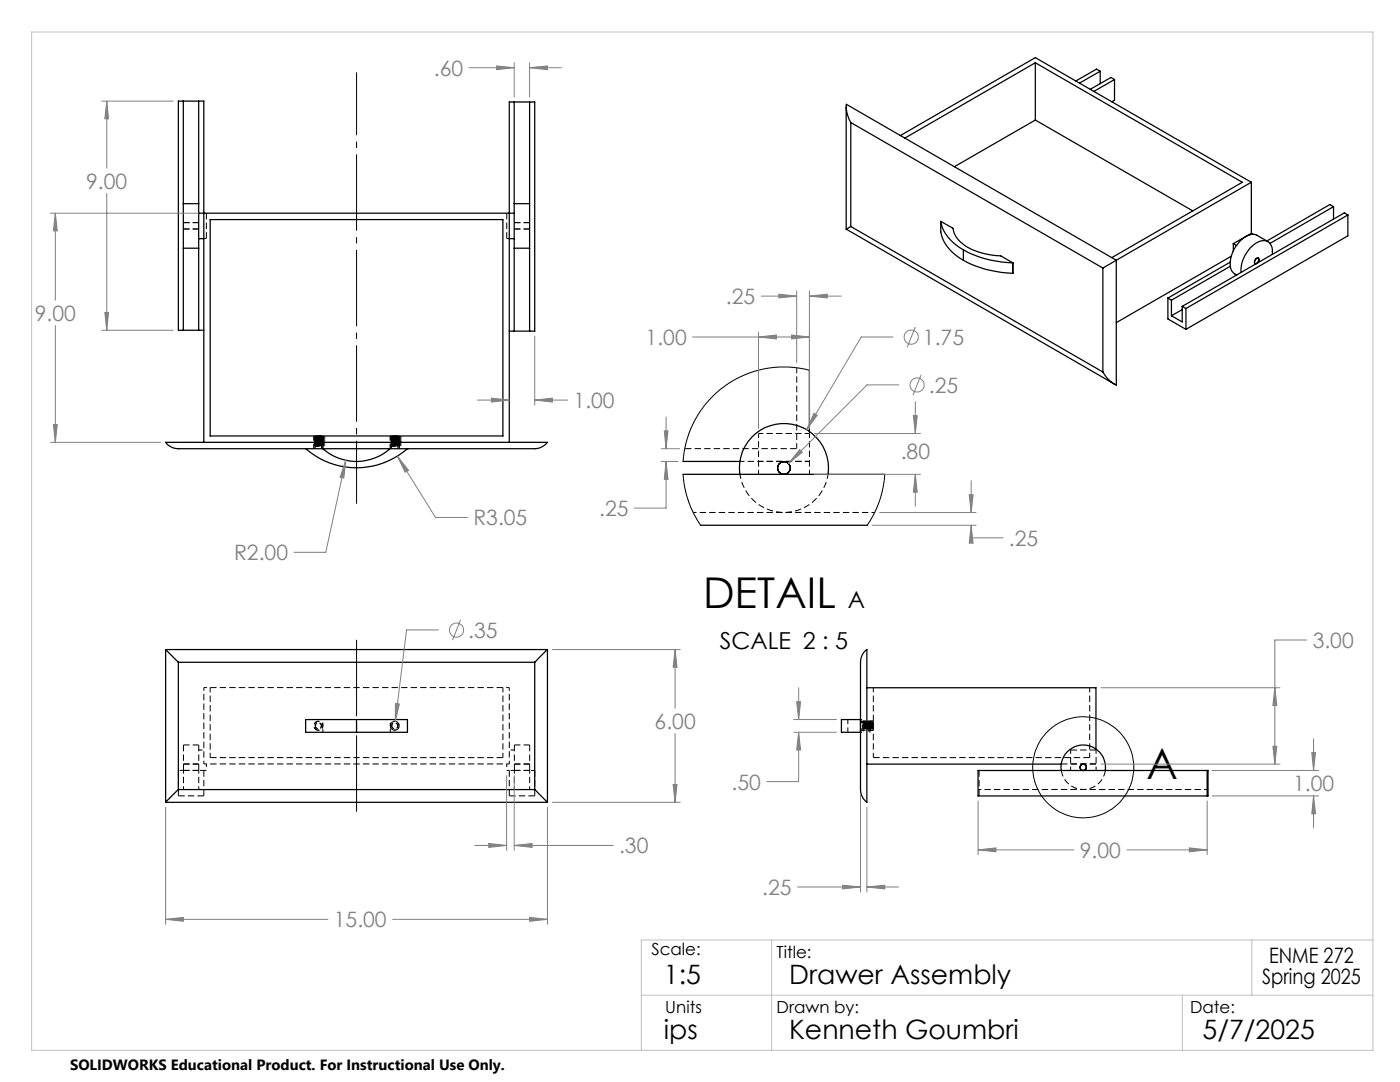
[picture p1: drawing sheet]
<svg xmlns="http://www.w3.org/2000/svg" width="279mm" height="216mm" viewBox="0 0 279 216" stroke-linecap="round" stroke-linejoin="round" font-family="sans-serif">
<path d="M64.1 87.4l-1.2 .1M64.1 144.7a.59 .59 0 0 0-1-.2 .59 .59 0 0 0 .2 .9 .59 .59 0 0 0 .8-.6v-.2M64.4 144.8a.89 .89 0 0 0-1.2-.8 .89 .89 0 0 0-.2 1.5 .89 .89 0 0 0 1.4-.4v-.3M77.9 144.8a.89 .89 0 0 0 1.2 .8 .89 .89 0 0 0 .3-1.5 .89 .89 0 0 0-1.5 .5v.2M79.3 144.7a.59 .59 0 0 0-1-.2 .59 .59 0 0 0 .3 .9 .59 .59 0 0 0 .8-.6l-.1-.2M79.7 144.8a.89 .89 0 0 0-1.3-.8 .89 .89 0 0 0-.2 1.5 .89 .89 0 0 0 1.4-.4l.1-.3" fill="none" stroke="#000" stroke-width=".2" stroke-dasharray="1.3 .6" stroke-dashoffset=".7" stroke-linecap="butt"/>
<g fill="none" stroke="#000" stroke-width=".2" stroke-dasharray="1.3 .6" stroke-dashoffset=".6" stroke-linecap="butt">
<path d="M62.9 88.2h1.3M62.9 88.9l1.2 .1M62.9 89h1.2M63 87l1.1 .1M63 87.1l1.1 .1M63 87.8h1.1M63 87.9h1.1M63 87.9l1.1 .1M63 88l1.1 .1M63 88.1l1.1 .1M63 88.8h1.1M63 88.9h1.1"/>
<path d="M63 88.9l1.1 .1M63 87.2h1.1M63 87.2l1.1 .1M63 87.3l1.1 .1M63 87.4l1.1 .1M63 87.5l1.1 .1M63 87.6h1.1M63 87.7h1.1M63 88h1.1M63 88.1h1.1M63 88.2h1.1M63 88.2l1.1 .1"/>
<path d="M63 88.3l1.1 .1M63 88.4l1.1 .1M63 88.5l1.1 .1M63 88.6h1.1M63 88.7h1.1M63 89h1.1M64.1 87.1l-1.1 .1M64.1 87.2h-1.1M64.1 87.3h-1.1M64.1 87.4h-1.1M64.1 87.5h-1.1M64.1 87.6h-1.1"/>
<path d="M64.1 87.6l-1.1 .1M64.1 87.7l-1.1 .1M64.1 87.8l-1.1 .1M64.1 87.9l-1.1 .1M64.1 88l-1.1 .1M64.1 88.1h-1.1M64.1 88.2h-1.1M64.1 88.3h-1.1M64.1 88.4h-1.1M64.1 88.5h-1.1M64.1 88.6h-1.1M64.1 88.6l-1.1 .1"/>
<path d="M64.1 88.7l-1.1 .1M64.1 88.8l-1.1 .1M64.1 88.9l-1.1 .1M64.1 88.2l-1.2 .1M64.1 87h-1.2M64.2 87l-1.3 .2M78.2 89h1.2M78.2 88.1l1.2 .1M78.2 88.9l1.2 .1M78.2 87.2h1.1M78.2 87.2l1.1 .1M78.2 87.3l1.1 .1"/>
<path d="M78.2 87.4l1.1 .1M78.2 87.5l1.1 .1M78.2 87.6h1.1M78.2 87.7h1.1M78.2 87.8h1.1M78.2 87.9h1.1M78.2 88h1.1M78.2 88.1h1.1M78.2 88.2h1.1M78.2 88.2l1.1 .1M78.2 88.3l1.1 .1M78.2 88.4l1.1 .1"/>
<path d="M78.2 88.5l1.1 .1M78.2 88.6h1.1M78.2 88.7h1.1M78.2 88.8h1.1M78.2 88.9h1.1M78.2 89h1.1M78.2 87l1.1 .1M78.2 87.1l1.1 .1M78.2 87.9l1.1 .1M78.2 88l1.1 .1M78.2 88.1l1.1 .1M78.2 88.9l1.1 .1"/>
<path d="M79.3 87.1l-1.1 .1M79.3 87.2h-1.1M79.3 87.3h-1.1M79.3 87.4h-1.1M79.3 87.5h-1.1M79.3 87.6h-1.1M79.3 87.6l-1.1 .1M79.3 87.7l-1.1 .1M79.3 87.8l-1.1 .1M79.3 87.9l-1.1 .1M79.3 88l-1.1 .1M79.3 88.1h-1.1"/>
<path d="M79.3 88.2h-1.1M79.3 88.3h-1.1M79.3 88.4h-1.1M79.3 88.5h-1.1M79.3 88.6h-1.1M79.3 88.6l-1.1 .1M79.3 88.7l-1.1 .1M79.3 88.8l-1.1 .1M79.3 88.9l-1.1 .1M79.4 88.2l-1.2 .1M79.4 87h-1.2M79.4 87l-1.2 .1"/>
<path d="M174.6 102.3h-36.2M40.7 137.2v15.2M101.6 137.2h-60.9M36.6 157.5v-3.8M39.7 153.7v3.8M40.7 152.4h60.9M41.2 152.4v1.3M62.9 144.8a.64 .64 0 0 1 .9-.6 .64 .64 0 0 1 .2 1.1 .64 .64 0 0 1-1.1-.3v-.2M64.4 144.8v-1.3M64.4 146.1v-1.3M77.9 146.1v-1.3M77.9 144.8v-1.3"/>
<path d="M78.1 144.8a.63 .63 0 0 1 .9-.6 .63 .63 0 0 1 .2 1.1 .63 .63 0 0 1-1-.3l-.1-.2M101.1 152.4v1.3M101.6 152.4v-15.2M102.7 157.5v-3.8M105.7 153.7v3.8M172.3 144.2l-.1 1.3v-.9M172.3 144.3v1.1M172.4 144.2l-.1 1.3v-.9M172.4 145.4l-.1-1.2M172.4 144.3v1.1M172.5 145.4v-1.2M172.5 144.2v1.3"/>
<path d="M172.6 145.4l-.1-1.2M172.6 144.3v1.1M172.6 144.2v1.3M172.7 145.4l-.1-1.2M172.7 144.3v1.1M172.7 144.2v1.3M172.7 145.4v-1.2M172.8 145.4l-.1-1.2M172.8 144.3l-.1 1.1M172.8 144.2v1.3M172.8 145.4v-1.2M172.9 145.4l-.1-1.2"/>
<path d="M172.9 144.3l-.1 1.1M172.9 144.2v1.3M172.9 145.4v-1.2M173 145.4l-.1-1.2M173 144.3l-.1 1.1M173 145.4v-1.2M173 144.2v1.3M173.1 144.2l-.1 1.2M173.1 144.2v1.2M173.1 145.4v-1.2M173.2 144.2l-.1 1.3M173.2 145.4v-1.2"/>
<path d="M173.3 144.2l-.1 1.3M173.3 145.4l-.1-1.2M173.3 145.4v-1.2M173.4 144.2l-.1 1.3M173.4 145.4v-1.2M173.5 144.2l-.1 1.3M173.5 145.4v-1.2M173.5 144.2v1.3M173.6 145.4l-.1-1.2M173.6 144.3v1.1M173.6 144.2v1.3M173.7 145.4l-.1-1.2"/>
<path d="M173.7 144.3v1.1M173.7 145.4v-1.2M173.8 145.4l-.1-1.2M173.8 144.2v1.3M173.9 145.4l-.1-1.2M173.9 144.2v1.3M174 145.4l-.1-1.2M174 144.2v1.3M174 145.4v-1.2M174.1 144.2l-.1 1.3M174.1 145.4v-1.2M174.2 144.2l-.1 1.3"/>
<path d="M174.2 145.4v-1.2M174.3 144.2l-.1 1.3M240.9 157.5h-45.7"/>
</g>
<g fill="none" stroke="#000" stroke-width=".2" stroke-dasharray="1.3 .6" stroke-linecap="butt">
<path d="M40.7 47.6h.5M41.2 47.6v-5.1M101.1 42.5v5.1M101.6 47.6h-.5M62.9 89v.5M62.9 88.5v.1M62.9 87.5v.1M62.9 87.1h.1M62.9 87.2h.1M62.9 87.3h.1M62.9 87.4h.1M62.9 87.5h.1"/>
<path d="M62.9 87.6h.1M62.9 87.6l.1 .1M62.9 87.7l.1 .1M62.9 87.8l.1 .1M62.9 87.9h.1M62.9 88h.1M62.9 88.1h.1M62.9 88.2h.1M62.9 88.3h.1M62.9 88.4h.1M62.9 88.5h.1M62.9 88.6h.1"/>
<path d="M62.9 88.6l.1 .1M62.9 88.7l.1 .1M62.9 88.8l.1 .1M62.9 88.9h.1M62.9 87h.1M63 87.2h-.1M63 87.2l-.1 .1M63 87.3l-.1 .1M63 87.4l-.1 .1M63 87.5h-.1M63 87.6h-.1M63 87.7h-.1"/>
<path d="M63 87.8h-.1M63 87.9h-.1M63 88h-.1M63 88.1h-.1M63 88.1l-.1 .1M63 88.2l-.1 .1M63 88.3l-.1 .1M63 88.4l-.1 .1M63 88.5h-.1M63 88.6h-.1M63 88.7h-.1M63 88.8h-.1"/>
<path d="M63 88.9h-.1M63 89h-.1M63 87.1h-.1M63.4 87h-.4M63.4 87.1h-.4M63.4 87.2h-.4M63.4 87.3h-.4M63.4 87.4h-.4M63.4 87.5h-.4M63.4 87.6h-.4M63.4 87.7h-.4M63.4 87.7l-.4 .1"/>
<path d="M63.4 87.8l-.4 .1M63.4 87.9h-.4M63.4 88h-.4M63.4 88.1h-.4M63.4 88.2h-.4M63.4 88.3h-.4M63.4 88.4h-.4M63.4 88.5h-.4M63.4 88.6h-.4M63.4 88.7h-.4M63.4 88.7l-.4 .1M63.4 88.8l-.4 .1"/>
<path d="M63.4 88.9h-.4M64.1 87.3v-.1M64.1 87.4v-.1M64.1 87.5v-.1M64.1 88.3v-.1M64.1 88.4v-.1M64.1 88.5v-.1M64.1 87.8h-.5M64.1 87.9h-.5M64.1 88h-.5M64.1 88.1h-.5M64.1 88.2h-.5"/>
<path d="M64.1 88.3h-.5M64.1 88.8h-.5M64.1 88.9h-.5M64.1 87.1h-.5M64.1 87.2h-.5M64.1 87.7v-.1M64.1 87.8v-.1M64.1 87.9v-.1M64.1 88.7v-.1M64.1 88.8v-.1M64.1 88.9v-.1M64.1 87h-.5"/>
<path d="M64.1 87h.1M64.2 87h-.1M64.2 87.1v-.1M64.2 88.1v-.1M64.2 89v-.1M64.2 89.5v-.5M78.1 89v.5M78.1 88.5v.1M78.1 87.5v.1M78.1 87.1h.1M78.1 87.2h.1M78.1 87.3h.1"/>
<path d="M78.1 87.4h.1M78.1 87.5h.1M78.1 87.6h.1M78.1 87.6l.1 .1M78.1 87.7l.1 .1M78.1 87.8l.1 .1M78.1 87.9h.1M78.1 88h.1M78.1 88.1h.1M78.1 88.2h.1M78.1 88.3h.1M78.1 88.4h.1"/>
<path d="M78.1 88.5h.1M78.1 88.6h.1M78.1 88.6l.1 .1M78.1 88.7l.1 .1M78.1 88.8l.1 .1M78.1 88.9h.1M78.1 87h.1M78.2 88.4l1.2 .1-1.2 .1M78.2 88.7l1.2 .2h-1.2M78.2 87.2h-.1M78.2 87.2l-.1 .1M78.2 87.3l-.1 .1"/>
<path d="M78.2 87.4l-.1 .1M78.2 87.5h-.1M78.2 87.6h-.1M78.2 87.7h-.1M78.2 87.8h-.1M78.2 87.9h-.1M78.2 88h-.1M78.2 88.1h-.1M78.2 88.1l-.1 .1M78.2 88.2l-.1 .1M78.2 88.3l-.1 .1M78.2 88.4l-.1 .1"/>
<path d="M78.2 88.5h-.1M78.2 88.6h-.1M78.2 88.7h-.1M78.2 88.8h-.1M78.2 88.9h-.1M78.2 89h-.1M78.2 87.1h-.1M78.6 87.1h-.4M78.6 87.2h-.4M78.6 87.3h-.4M78.6 87.4h-.4M78.6 87.5h-.4"/>
<path d="M78.6 87.6h-.4M78.6 87.7h-.4M78.6 87.7l-.4 .1M78.6 87.8l-.4 .1M78.6 87.9h-.4M78.6 88h-.4M78.6 88.1h-.4M78.6 88.2h-.4M78.6 88.4h-.4M78.6 88.5h-.4M78.6 88.6h-.4M78.6 88.7h-.4"/>
<path d="M78.6 88.7l-.4 .1M78.6 88.8l-.4 .1M78.6 88.9h-.4M79.3 87.1h.1M79.3 87.2h.1M79.3 87.3l.1-.1M79.3 87.4l.1-.1M79.3 87.5l.1-.1M79.3 87.5h.1M79.3 87.6h.1M79.3 87.7h.1M79.3 87.8h.1"/>
<path d="M79.3 87.9h.1M79.3 88h.1M79.3 88.1h.1M79.3 88.2h.1M79.3 88.3l.1-.1M79.3 88.4l.1-.1M79.3 88.5l.1-.1M79.3 88.5h.1M79.3 88.6h.1M79.3 88.7h.1M79.3 88.8h.1M79.3 88.9h.1"/>
<path d="M79.3 87h.1M79.3 89h.1M79.3 87.8h-.4M79.3 87.9h-.4M79.3 88h-.4M79.3 88.1h-.4M79.3 88.2h-.4M79.3 88.3h-.4M79.3 88.8h-.4M79.3 88.9h-.4M79.3 87.1h-.4M79.3 87.2h-.4"/>
<path d="M79.4 87.2h-.1M79.4 87.3h-.1M79.4 87.4h-.1M79.4 87.5h-.1M79.4 87.6h-.1M79.4 87.7l-.1-.1M79.4 87.8l-.1-.1M79.4 87.9l-.1-.1M79.4 87.9h-.1M79.4 88h-.1M79.4 88.1h-.1M79.4 88.2h-.1"/>
<path d="M79.4 88.3h-.1M79.4 88.4h-.1M79.4 88.5h-.1M79.4 88.6h-.1M79.4 88.7l-.1-.1M79.4 88.8l-.1-.1M79.4 88.9l-.1-.1M79.4 88.9h-.1M79.4 89h-.1M79.4 87.1h-.1M79.4 87h-.5M79.4 87.1v-.1"/>
<path d="M79.4 88.1v-.1M79.4 89v-.1M79.4 89.5v-.5M161.5 86.5v-.4M35.6 158.8h5.1M35.6 153.7v5.1M36.6 148.6v5.1M39.7 148.6v5.1M40.7 158.8v-5.1M41.2 153.7h-.5M42 151.2h58.4M62.9 144.8v.1"/>
<path d="M64.2 144.8l-.1-.2M64.2 144.8h-.1M78.2 144.8v.1M79.4 144.8v-.2M101.1 153.7h.5M101.6 158.8h5.1M101.6 153.7v5.1M102.7 148.6v5.1M105.7 148.6v5.1M106.7 158.8v-5.1M171.8 145.5h.4M172.2 144.6h.1"/>
<path d="M172.2 145.5l.1-.1M172.3 144.6h-.1M172.3 144.2h-.5M172.3 145.4v.1M172.3 145.5l.1-.1M172.4 144.2h-.1M172.4 145.4v.1M172.4 145.5l.1-.1M172.5 144.2h-.1M172.5 145.4v.1M172.5 145.5v-.1M172.6 144.2h-.1"/>
<path d="M172.6 145.4v.1M172.6 145.5v-.1M172.7 145.4v.1M172.7 145.5v-.1M172.7 145.4l.1 .1M172.8 144.2h-.1M172.8 145.5v-.1M172.8 145.4l.1 .1M172.9 144.2h-.1M172.9 145.5v-.1M172.9 145.4l.1 .1M173 144.2h-.1"/>
<path d="M173 145.5v-.1M173 145.4v.1M173 145.5h.1M173.1 145.5v-.1M173.1 145.4v.1M173.1 145.5l.1-.1M173.2 145.4v.1M173.2 145.5l.1-.1M173.3 144.2h-.1M173.3 145.4v.1M173.3 145.5l.1-.1M173.4 144.2h-.1"/>
<path d="M173.4 145.4v.1M173.4 145.5v-.1M173.5 144.2h-.1M173.5 145.4v.1M173.5 145.5v-.1M173.6 144.2h-.1M173.6 145.4v.1M173.6 144.3l-.1 1.1-.1-1.1v1.1l-.1-1.2M173.6 145.5v-.1M173.7 145.4v.1M173.7 144.2h-.1M173.7 145.5v-.1"/>
<path d="M173.7 145.4l.1 .1M173.8 144.2h-.1M173.8 145.5v-.1M173.8 144.2v1.3l-.1-1.3v1.3l-.1-1.3v1.3l-.1-1.3-.1 1.3v-1.3M173.8 145.4l.1 .1M173.9 144.2h-.1M173.9 145.5v-.1M173.9 145.4l.1 .1M174 145.5v-.1M174 145.4v.1M174 145.5h.1M174.1 145.5v-.1"/>
<path d="M174.1 145.4v.1M174.1 145.5l.1-.1M174.2 145.4v.1M174.2 144.8v-.6M174.2 145.5h.1M174.3 144.2h-.1M174.3 144.8h-.1M174.3 151.2h43.2M195.4 158.8v-5.1M211.8 153.7a4.4 4.4 0 0 0 4.4 3.8 4.4 4.4 0 0 0 4.4-3.8M218.7 149.7h-5M218.7 152.4h-5"/>
<path d="M218.7 152.4h-6.9M218.7 149.7v-.3M241.1 157.5h-.2"/>
</g>
<path d="M79.4 144.6h.1" fill="none" stroke="#000" stroke-width=".2" stroke-dasharray="1.3 .6"/>
<g fill="none" stroke="#000" stroke-width=".2" stroke-dasharray="1.3 .6" stroke-dashoffset=".1" stroke-linecap="butt">
<path d="M36.6 45.7h3.1M39.7 44.4h-3.1M102.7 45.7h3M105.7 44.4h-3M36.6 153.7h3.1M39.7 157.5h-3.1M39.7 148.6h-3.1M39.7 152.5h-3.1M102.7 153.7h3M105.7 157.5h-3M105.7 148.6h-3M105.7 152.5h-3"/>
<path d="M174.2 144.8v-.6v1.2l-.1-1.2"/>
</g>
<path d="M78.6 88.3h-.4l1.2 .1h-.5M36.6 153.7h-1M39.7 149.7h1M40.7 153.7h-1M102.7 153.7h-1.1M102.7 149.7h-1.1M106.7 153.7h-1M213.7 153.7v-4M218.7 153.7v-4" fill="none" stroke="#000" stroke-width=".2" stroke-dasharray="1.3 .6" stroke-dashoffset=".5" stroke-linecap="butt"/>
<g fill="none" stroke="#000" stroke-width=".2" stroke-dasharray="1.3 .6" stroke-dashoffset=".3" stroke-linecap="butt">
<path d="M62.7 87v2.5M62.9 87l1.3 .1h-1.3M62.9 87.1h1.3l-1.3 .1M62.9 87.2h1.3l-1.3 .1M62.9 87.3h1.3l-1.3 .1M62.9 87.4h1.3l-1.3 .1M62.9 87.5h1.3l-1.3 .1M62.9 87.6h1.3h-1.3M62.9 87.6l1.3 .1h-1.3M62.9 87.7l1.3 .1h-1.3M62.9 87.8l1.3 .1h-1.3M62.9 87.9l1.3 .1h-1.3"/>
<path d="M62.9 88l1.3 .1h-1.3M62.9 88.1h1.3l-1.3 .1M62.9 88.3h1.3l-1.3 .1M62.9 88.4h1.3l-1.3 .1M62.9 88.5h1.3l-1.3 .1M62.9 88.6h1.3h-1.3M62.9 88.6l1.3 .1h-1.3M62.9 88.7l1.3 .1h-1.3M62.9 88.8l1.3 .1h-1.3M62.9 87.5h1.3h-1.3M62.9 87.5l1.3 .1h-1.3M62.9 88h1.3l-1.3 .1"/>
<path d="M62.9 88.2h1.3l-1.3 .1M62.9 88.5h1.3h-1.3M62.9 88.5l1.3 .1h-1.3M62.9 88.9h1.3l-1.3 .1M64.4 89.5v-2.5M77.9 87v2.5M78.2 87.1h1.2l-1.2 .1M78.2 87.2h1.2l-1.2 .1M78.2 87.3h1.2l-1.2 .1M78.2 87.4h1.2l-1.2 .1M78.2 87.5h1.2h-1.2M78.2 87.5l1.2 .1h-1.2"/>
<path d="M78.2 87.6l1.2 .1h-1.2M78.2 87.7l1.2 .1h-1.2M78.2 87.8l1.2 .1h-1.2M78.2 87.9l1.2 .1h-1.2M78.2 88h1.2l-1.2 .1M78.2 88.1h1.2l-1.2 .1M78.2 88.2h1.2l-1.2 .1M78.2 88.3h1.2l-1.2 .1M78.2 88.4h1.2l-1.2 .1M78.2 88.5h1.2h-1.2M78.2 88.5l1.2 .1h-1.2M78.2 88.6l1.2 .1h-1.2"/>
<path d="M78.2 88.7l1.2 .1h-1.2M78.2 88.8l1.2 .1h-1.2M78.2 88.9h1.2l-1.2 .1M78.2 87l1.2 .1h-1.2M78.2 87.5h1.2l-1.2 .1M78.2 87.6h1.2h-1.2M78.2 88l1.2 .1h-1.2M78.2 88.6h1.2h-1.2M79.7 89.5v-2.5M147.7 94.6a8.9 8.9 0 0 0 8.8 7.7 8.9 8.9 0 0 0 8.8-7.7M161.5 86.5h-10.1M161.5 92.1h-10.1"/>
<path d="M42 151.2v-14M100.4 151.2v-14M169.2 143.5v2.6M171.8 145.7h2.5M172.4 144.2l-.1 1.3v-1.3M172.5 144.2l-.1 1.3v-1.3M172.6 144.2l-.1 1.3v-1.3M172.6 144.2v1.3v-1.3M172.7 144.2v1.3v-1.3M172.8 144.2v1.3l-.1-1.3M172.9 144.2v1.3l-.1-1.3M173 144.2v1.3l-.1-1.3"/>
<path d="M173.2 144.2l-.1 1.3v-1.3M173.3 144.2l-.1 1.3v-1.3M173.4 144.2l-.1 1.3v-1.3M173.7 144.2v1.3l-.1-1.3M173.9 144.2v1.3l-.1-1.3M174 144.2v1.3l-.1-1.3M174.1 144.2v1.3l-.1-1.3M174.2 144.2l-.1 1.3v-1.3M174.3 151.2v-14M174.3 143.9h-2.5M217.5 151.2v-14"/>
</g>
<g fill="none" stroke="#000" stroke-width=".25">
<path d="M206.6 12.5l41.3 23.9-26 15M206.6 12.5l-26 15.1M206.6 12.5v11.5M219.6 14.2l-4.2 2.4M219.6 14.2v2.5M219.6 14.2l-.8-.4-4.1 2.4M222.4 15.9l-.7-.4-4.1 2.3M222.4 15.9l-4.1 2.3M222.4 15.9v4.1l-.5 .3M36.6 20.2v20.4M39.7 20.2v20.4M102.6 20.4v20.2"/>
<path d="M105.7 20.4v20.2M168.9 21.3v24.4M169.8 24.4l-.8-2.1-.1-1.5 53.9 31.1M169.8 24.4l50.3 29.1M169.8 24.4v20.8M179.7 27.1l26.9-15.6 43.1 24.9M206.6 24l-16.1 9.3M206.6 24l31.5 18.1M249.7 36.4l-26.9 15.5M249.7 36.4v10.2M36.6 40.6v8.9M36.6 40.6h3.1"/>
<path d="M36.6 49.5h3.1M36.6 49.5v16.4M39.7 40.6v8.9M39.7 49.5v16.4M39.7 47.6h1M39.7 42.5h62.9M41.9 43.8h58.5v43.2h-58.5zM101.6 47.6h1M102.6 40.6v8.9M102.6 40.6h3.1M102.6 49.5h3.1M102.6 49.5v16.6"/>
<path d="M105.7 40.6v8.9M105.7 49.5v16.6M168.9 45.7l53.4 30.9M169.8 45.2l-.9 .5M169.8 45.2l50.3 29M187.7 44.2l2.5 1.3a5.9 5.9 0 0 0 3.9 4.3l3.1 1 2.5 .2 2.4 1.5M187.7 44.2a8.2 8.2 0 0 0 4.6 5.6M187.7 44.2a7.6 7.6 0 0 0 4.6 7.7M192.3 51.9a21.3 21.3 0 0 0 9.8 2.6M192.3 49.8a21.3 21.3 0 0 0 9.8 2.7M192.3 49.8v2.1M202.1 52.5v2"/>
<path d="M202.1 52.5h.1M220.1 53.5v20.7M222.8 51.9l-2.7 1.6M222.8 51.9v24.9l-1.7-1.2-1-1.4M233.1 59.5v4.1l3.6 2.1M233.1 59.5l.7 .4M233.8 59.9v3.1M245.5 52.3l-12.4 7.2M245.5 53.1l-11.7 6.8M245.7 51.1l-22.9 13.3M246.1 48.6l.7 .4M246.1 48.6v1.5"/>
<path d="M249.7 46.6l-3.6 2M249.7 46.6l.4 .1M250.7 51.6l.3-.1a.69 .69 0 0 1 .1 .7 .69 .69 0 0 1-.6 .4l-.1-.5zM253 48.2l-2.1-1.2a3.2 3.2 0 0 0-3.6 1.3 5.6 5.6 0 0 0-1.4 5.9l.9 .7M253.9 50.8a2.14 2.14 0 0 0-1.8-2.8 5.9 5.9 0 0 0-4.4 5.4v1M266.1 41.2l-.7-.4-12.6 7.3M266.1 41.2l-12.7 7.4M266.1 41.2v2.5M269 42.9l-.7-.4-32.4 18.6M269 42.9l-32.3 18.7M269 42.9v4.2l-32.3 18.6M40.7 65.9h-5.1v-45.7h5.1v68.1"/>
<path d="M101.6 66.1h5.1v-45.7h-5.1v67.9M161.5 73.9v12.2M235.9 61.1l.8 .5M235.9 61.1v3.1l-2.1-1.2M235.9 61.8l-2.1 1.2M236.7 61.6v4.1M33.1 88.3h76.2l-.6 .6-.8 .4-1.2 .2h-71.1l-1.2-.2-.8-.4zM61 89.5a15.5 15.5 0 0 0 20.3 0M64.4 89.5a10.1 10.1 0 0 0 13.5 0M81.3 89.5h.1M136.3 94.7h40.3M136.3 92.1h11.3"/>
<path d="M147.6 94.7a8.9 8.9 0 0 1 8.8-10.2 8.9 8.9 0 0 1 8.8 10.2M139.8 104.8h33.3M33.1 129.6l2.5 2.6M33.1 129.6h76.2M33.1 129.6v30.5M35.6 132.2h71.1M35.6 132.2v25.4M106.7 132.2v25.4M109.3 129.6l-2.6 2.6M109.3 129.6v30.5M172.7 129.9l.3-.3v30.5l-.8-1-.4-.7-.1-.8v-25.4l.3-1.3zM173 137.2h45.7v12.3"/>
<path d="M35.6 157.6l-2.5 2.5M35.6 157.6h71.1M71.2 143.6h10.1v2.5h-10.1M71.2 143.6h-10.2v2.5h10.2M71.2 143.6v2.5M106.7 157.6l2.6 2.5M171.7 143.6h-3.8v2.5h3.8M171.7 143.6h.1M171.7 146.1h.1M173 152.5h38.8M195.2 153.7h45.9v5.1h-45.9zM211.8 153.7a4.5 4.5 0 0 1 4.4-5 4.5 4.5 0 0 1 4.4 5"/>
<path d="M240.9 153.7v5.1M33.1 160.1h76.2"/>
<circle cx="156.5" cy="93.4" r="1.27"/>
<circle cx="216.2" cy="153.1" r=".63"/>
</g>
<g fill="none" stroke="#000" stroke-width=".2" stroke-dasharray="1.3 .6" stroke-dashoffset=".4" stroke-linecap="butt">
<path d="M64.1 87l-1.1 .1h1.1M151.4 94.6v-8.1M161.5 94.6v-8.1M161.5 92.1h-13.8M172.3 145.4v-.8M172.4 144.3v1.1l-.1-1.2M172.5 144.3v1.1l-.1-1.2M172.6 144.3l-.1 1.1v-1.2M172.7 144.3l-.1 1.1v-1.2M172.8 144.3l-.1 1.1v-1.2M172.9 144.3l-.1 1.1v-1.2M172.9 144.3v1.1v-1.2"/>
<path d="M173.1 145.4v-1.2l-.1 1.2M173.1 144.3v1.1l-.1-1.2M173.2 144.3v1.1l-.1-1.2M173.3 144.3v1.1l-.1-1.2M173.4 145.4l-.1-1.2v1.2M173.5 145.4l-.1-1.2v1.2M173.6 145.4l-.1-1.2v1.2M173.7 144.3l-.1 1.1v-1.2M173.8 145.4v-1.2l-.1 1.2M173.9 145.4v-1.2l-.1 1.2M174 145.4v-1.2l-.1 1.2M174.1 145.4v-1.2l-.1 1.2"/>
<path d="M174.1 144.3v1.1l-.1-1.2M174.2 145.4v-1.2l-.1 1.2"/>
</g>
<path d="M159 89.5v-16.1M173.9 144.3l-.2 1.1v-1.2M174 144.3l-.1 1.1v-1.2" fill="none" stroke="#000" stroke-width=".2" stroke-dasharray="1.3 .6" stroke-dashoffset=".2" stroke-linecap="butt"/>
<path d="M172.3 144.3v1.1l-.1-.8" fill="none" stroke="#000" stroke-width=".2" stroke-dasharray="1.3 .6" stroke-dashoffset="1" stroke-linecap="butt"/>
<path d="M174.3 144.8l-.1-.6v1.2" fill="none" stroke="#000" stroke-width=".2" stroke-dasharray="1.3 .6" stroke-dashoffset=".9" stroke-linecap="butt"/>
<path d="M173.2 144.3l-.1 1.1" fill="none" stroke="#000" stroke-width=".2" stroke-dasharray="1.3 .6" stroke-dashoffset="-.2" stroke-linecap="butt"/>
<g fill="none" stroke="#000" stroke-width=".2" stroke-dasharray="1.3 .6" stroke-dashoffset=".8" stroke-linecap="butt">
<path d="M63 87.2l1.1 .1h-.5M63 87.3l1.1 .1h-.5M63 87.4h1.1l-.5 .1M63 87.5h1.1l-.5 .1M63 87.6h1.1h-.5M63 87.7h1.1h-.5M63 88.3l1.1 .1h-.5M63 88.4h1.1l-.5 .1M63 88.5h1.1l-.5 .1M63 88.6h1.1h-.5M63 88.7h1.1h-.5M78.2 87.2l1.2 .1h-.5"/>
<path d="M78.2 87.3l1.2 .1h-.5M78.2 87.4h1.2l-.5 .1M78.2 87.5h1.2l-.5 .1M78.2 87.6h1.2h-.5M78.2 87.7h1.2h-.5M78.2 88.4h1.2l-.5 .1M78.2 88.5h1.2l-.5 .1M78.2 88.6h1.2h-.5M78.2 88.7h1.2h-.5M78.6 87l-.4 .1h1.1"/>
</g>
<path d="M136.7 89.5h22.3" fill="none" stroke="#000" stroke-width=".2" stroke-dasharray="1.3 .6" stroke-dashoffset="-.1" stroke-linecap="butt"/>
<g fill="none" stroke="#000" stroke-width=".2">
<path d="M161.5 73.9l-1.9-.5-2-.2h-2.3l-2.2 .3-2 .4-2.2 .7-1.9 .9-2 1.3-2.1 1.6-1.4 1.5-1.7 2-1 1.7-.9 1.7-.8 2.5-.5 1.9-.3 2.4M136.3 94.7l.4 2.7 .8 3 1 2.3 1.3 2.1M176.6 94.7l-.4 2.6-.7 2.7-1.1 2.6-1.3 2.2"/>
<circle cx="216.2" cy="153.1" r="10.1"/>
</g>
<g fill="none" stroke="#808080" stroke-width=".2">
<path d="M93.6 13.5h9M99.1 13.2l3.5 .3-3.5 .4zM102.6 12.5v6.9M105.7 13.5l3.6-.3v.7zM105.7 12.5v6.9M105.7 13.5h6.3M20.3 20.2h14.3M21.3 20.2l.4 3.5h-.8zM21.3 20.2v13.3M21.3 38.6v27.3M10.1 42.5h29.6M11 42.5l.4 3.6h-.7z"/>
<path d="M11 42.5v17.4M151.9 59.1h7.1M155.4 58.7l3.6 .4-3.6 .3zM159 58.1v14.3M161.5 59.1l3.6-.4v.7zM161.5 58.1v27.4M161.5 59.1h6.4M11 64.9v23.4M20.3 65.9h14.3M20.9 62.3h.8l-.4 3.6zM95.3 79.8h6.3M98.1 79.4l3.5 .4-3.5 .4z"/>
<path d="M106.7 79.8l3.5-.4v.8zM106.7 67.1v13.7M106.7 79.8h6.6M138.2 67.2h23.3M151.4 67.2l3.5-.3v.7zM151.4 66.3v19.2M158 66.9l3.5 .3-3.5 .4zM178.2 67.2h-6.3l-10.9 18.5M179.4 76.8h-6.4l-15.7 15.7M182.7 65.3l-1.7 4M183.8 74.8l-1.6 4M10.1 88.3h21.9"/>
<path d="M10.7 84.7h.7l-.4 3.6zM69 91.8l-.4 3.6-.7-.2zM69 91.8l-4 18.4h-6.3M79.3 91l2.2 2.8-.6 .4zM79.3 91l7.6 12.3h6.4M131.9 89.5h3.7M131.9 92.1h3.4M132.6 86h.7l-.4 3.5zM132.9 92.1l.4 3.5h-.7zM132.9 92.1v9.3h-6.3M132.9 83.2v6.3M159.6 89.7l.5 .5-2.8 2.3z"/>
<path d="M162.5 82.5l.6 .4-2.1 2.8zM162.5 94.7h21.2M162.5 86.5h21.2M182.3 82.9h.8l-.4 3.6zM182.7 94.7l.4 3.5h-.8zM182.7 80.2v6.3M182.7 94.7v6.3M193.4 98.7h.8l-.4 3.6zM193.8 95.9v6.4M174.1 104.8h20.7M175.5 102.3h19.3M193.8 104.8l.4 3.6h-.8z"/>
<path d="M193.8 104.8v2.5h6.4M87.5 125.7h-6.4l-2.2 18.3M91.9 123.7l-1.6 4M110.2 129.6h25.5M134.7 129.6l.4 3.5h-.8zM134.7 129.6v11.7M159.4 137.2v6.4M219.7 137.2h35.7M254.4 137.2l.4 3.6h-.8zM260.8 127.7h-6.4v24.8M78.9 140.4l.8 .1-.8 3.5zM101.1 154.7v15"/>
<path d="M102.6 154.7v15M134.3 156.5h.8l-.4 3.6zM134.7 146.4v13.7M158.4 143.6h8.5M158.4 146.1h8.5M159 140h.8l-.4 3.6zM159.4 146.1l.4 3.5h-.8zM159.4 146.1v9.9h-6.4M171.7 158.5v19.5M195.2 159.8v10.8M219.7 152.5h35.7M240.9 159.8v10.8"/>
<path d="M241.9 158.8h21.3M241.9 153.7h21.3M254 148.9h.8l-.4 3.6zM261.8 150.2h.7l-.4 3.5zM262.1 158.8l.4 3.6h-.7zM262.1 147.4v6.3M262.1 158.8v6.4M33.1 161.1v23.3M94.8 168.7h6.3M97.5 168.3l3.6 .4-3.6 .4zM102.6 168.7l3.6-.4v.8zM102.6 168.7h19.8"/>
<path d="M109.3 161.1v23.3M110.2 160.1h25.5M159.1 177h12.6M168.2 176.6l3.5 .4-3.5 .4zM173 177l3.6-.4v.8zM173 161.1v16.9M173 177h6.4M195.2 169.6l3.6-.4v.8zM195.2 169.6h19.1M224.9 169.6h16M237.3 169.2l3.6 .4-3.6 .4zM33.1 183.4l3.5-.3v.7z"/>
<path d="M33.1 183.4h32.3M78.4 183.4h30.9M105.7 183.1l3.6 .3-3.6 .4z"/>
<circle cx="181.8" cy="67.3" r="1.42"/>
<circle cx="183" cy="76.8" r="1.41"/>
<circle cx="91.1" cy="125.7" r="1.41"/>
</g>
<path d="M71.2 162.1v-34.5" fill="none" stroke="#000" stroke-width=".2" stroke-dasharray="15.2 1.3 1.3 1.3" stroke-dashoffset="-.1" stroke-linecap="butt"/>
<path d="M71.2 100.5v-86.1" fill="none" stroke="#000" stroke-width=".2" stroke-dasharray="15.2 1.3 1.3 1.3" stroke-dashoffset="2.7" stroke-linecap="butt"/>
<path d="M6.3 6.4h267.7v203.2h-267.7zM128 198.6h146M154 187.6v22M236 198.6v11M249.8 187.6v11M274 187.6h-146v22" fill="none" stroke="#c0c0c0" stroke-width=".2"/>
<path d="M134.7 129.6l.4 3.5h-.8zM134.3 156.5h.8l-.4 3.6zM33.1 183.4l3.5-.3v.7zM105.7 183.1l3.6 .3-3.6 .4zM97.5 168.3l3.6 .4-3.6 .4zM102.6 168.7l3.6-.4v.8zM78.9 140.4v3.6l.8-3.5zM262.1 158.8l.4 3.6h-.7zM261.8 150.2h.7l-.4 3.5zM237.3 169.2l3.6 .4-3.6 .4zM195.2 169.6l3.6-.4v.8zM173 177l3.6-.4v.8zM168.2 176.6l3.5 .4-3.5 .4zM159 140h.8l-.4 3.6zM159.4 146.1l.4 3.5h-.8zM254.4 137.2l.4 3.6h-.8zM254 148.9h.8l-.4 3.6zM79.3 91l1.6 3.2 .6-.4zM69 91.8l-1.1 3.4 .7 .2zM11 42.5l.4 3.6h-.7zM10.7 84.7h.7l-.4 3.6zM20.9 62.3h.8l-.4 3.6zM21.3 20.2l.4 3.5h-.8zM98.1 79.4l3.5 .4-3.5 .4zM106.7 79.8l3.5-.4v.8zM99.1 13.2l3.5 .3-3.5 .4zM105.7 13.5l3.6-.3v.7zM162.5 82.5l-1.5 3.2 2.1-2.8zM159.6 89.7l-2.3 2.8 2.8-2.3zM155.4 58.7l3.6 .4-3.6 .3zM161.5 59.1l3.6-.4v.7zM132.6 86h.7l-.4 3.5zM132.9 92.1l.4 3.5h-.7zM193.4 98.7h.8l-.4 3.6zM193.8 104.8l.4 3.6h-.8zM158 66.9l3.5 .3-3.5 .4zM151.4 67.2l3.5-.3v.7zM182.7 94.7l.4 3.5h-.8zM182.3 82.9h.8l-.4 3.6z" fill="#808080"/>
<g font-size="8.5">
<text x="140.3" y="121.3">DETAIL</text>
<text x="228.8" y="155.4">A</text>
</g>
<g font-size="5.3">
<text x="132.5" y="196.4">1:5</text>
<text x="157.5" y="196.4">Drawer Assembly</text>
<text x="132.5" y="207.4">ips</text>
<text x="157.5" y="207.4">Kenneth Goumbri</text>
<text x="240" y="207.4">5/7/2025</text>
</g>
<g font-size="4.7">
<text x="169.2" y="121.3">A</text>
<text x="143.7" y="129.5">SCALE 2 : 5</text>
</g>
<g font-size="4.2" fill="#808080">
<text x="86.6" y="15.1">.60</text>
<text x="17.2" y="37.7">9.00</text>
<text x="7" y="64">9.00</text>
<text x="144.9" y="60.7">.25</text>
<text x="128.9" y="68.8">1.00</text>
<text x="184.2" y="68.8">1.75</text>
<text x="114.5" y="81.4">1.00</text>
<text x="185.4" y="78.4">.25</text>
<text x="179.8" y="91.6">.80</text>
<text x="94.5" y="104.8">R3.05</text>
<text x="119.6" y="103">.25</text>
<text x="46.7" y="111.8">R2.00</text>
<text x="201.4" y="108.9">.25</text>
<text x="93.5" y="127.3">.35</text>
<text x="262" y="129.3">3.00</text>
<text x="130.6" y="145.4">6.00</text>
<text x="146" y="157.5">.50</text>
<text x="258.1" y="157.8">1.00</text>
<text x="123.6" y="170.3">.30</text>
<text x="215.5" y="171.2">9.00</text>
<text x="152.1" y="178.6">.25</text>
<text x="66.6" y="185">15.00</text>
</g>
<g font-size="4.2">
<text x="251.9" y="196.4">Spring 2025</text>
<text x="253.3" y="192.2">ENME 272</text>
</g>
<g font-size="3.3">
<text x="130" y="190.6">Scale:</text>
<text x="155" y="191.2">Title:</text>
<text x="132.8" y="202.2">Units</text>
<text x="155" y="202.2">Drawn by:</text>
<text x="237.5" y="202.2">Date:</text>
</g>
<text font-size="3" x="14" y="213.5">SOLIDWORKS Educational Product. For Instructional Use Only.</text>
</svg>
